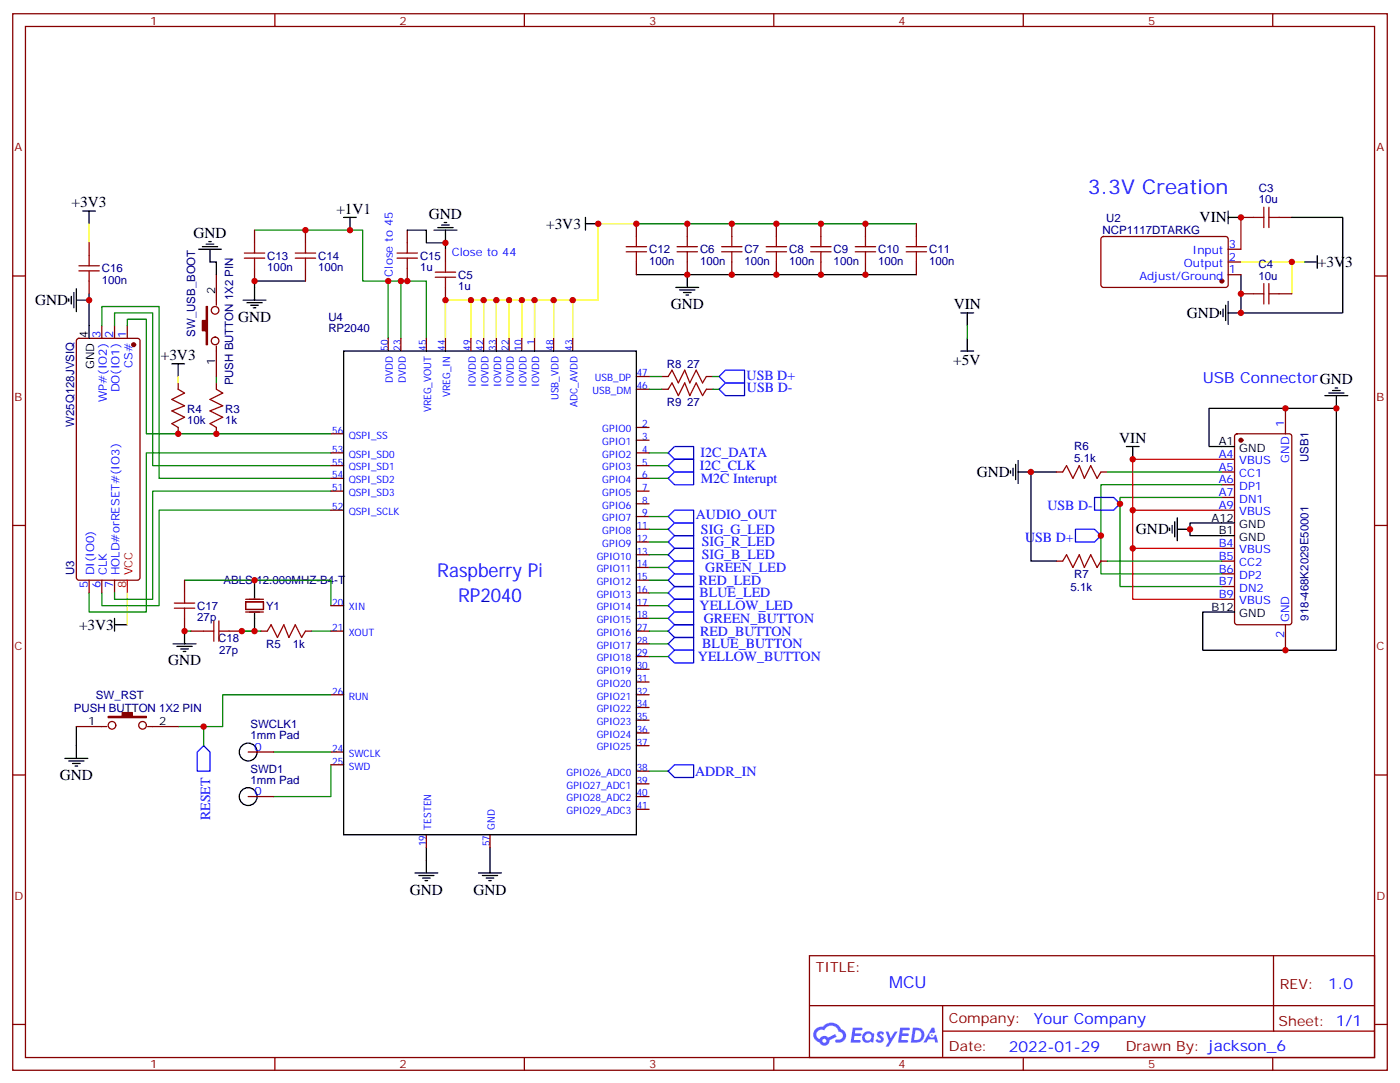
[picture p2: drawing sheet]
<svg xmlns="http://www.w3.org/2000/svg" width="388mm" height="300mm" viewBox="0 0 388 300" stroke-linecap="round" stroke-linejoin="round" font-family="sans-serif">
<g fill="none" stroke="#870000" stroke-width=".35">
<path d="M3.5 3.8h381v292.8h-381zM7.1 7.3h373.9v285.8h-373.9zM76.2 3.8v3.5M145.3 3.8v3.5M214.5 3.8v3.5M283.6 3.8v3.5M352.8 3.8v3.5M3.5 76.5h3.6M381 76.5h3.5M3.5 145.6h3.6M381 145.6h3.5M3.5 214.8h3.6"/>
<path d="M381 214.8h3.5M224.4 264.9h156.6v28.2h-156.6zM224.4 278.7h156.5M261.3 278.7v14.1M353 264.9v20.9M3.5 283.9h3.6M76.2 293.1v3.5M145.3 293.1v3.5M214.5 293.1v3.5M261.3 285.8h119.6M283.6 293.1v3.5M352.8 293.1v3.5"/>
<path d="M381 283.9h3.5"/>
</g>
<g fill="#5487ff">
<path d="M243.4 286a1.22 1.22 0 0 1 1.7 .3l-.4 .6a.47 .47 0 0 0-.4-.4 .47 .47 0 0 0-.5 .2l.1 .1a1.23 1.23 0 0 1 .8 1.9 1.44 1.44 0 0 1-2.1-.3l.5-.5 .8 .4a.29 .29 0 0 0 .3-.2 .29 .29 0 0 0-.3-.4 1.04 1.04 0 0 1-.5-1.7z"/>
<path d="M236.4 284.8h2.3l.3 .2-.1 .5h-1.8l-.1 .9h1.5l.3 .4-.4 .3h-1.6l-.1 1.1 1.7 .1 .2 .3-.2 .3h-2.6z"/>
<path d="M249.5 284.8h2.4l.3 .2-.1 .5h-1.9l-.1 .9h1.5l.4 .4-.4 .3h-1.6l-.2 1.1 1.8 .1 .1 .3-.1 .3h-2.7z"/>
<path d="M258.3 284.8h.7l.3 1.2-.6 .4a.69 .69 0 0 0-1 .2 .69 .69 0 0 0 .4 1 .69 .69 0 0 0 .9-.6l.5-.3 .5 2.2h-.8l-.2-.8h-1.7l-.5 .8h-.9z"/>
<path d="M245.5 285.9h.8l.6 1.8 1.1-1.8h.8l-2.5 4.2h-.8l.9-1.6z"/>
<path d="M253 284.8l-.6 4.1h1.4a2.11 2.11 0 0 0 2.4-2.1 2.11 2.11 0 0 0-2.5-2zM253.8 285.5a1.39 1.39 0 0 1 1.6 1.4 1.39 1.39 0 0 1-1.8 1.3h-.2z"/>
<path d="M239.4 286.4a1.54 1.54 0 0 0-.1 2.2 1.54 1.54 0 0 0 2.1 .1l.6 .2 .3-2.3-.1-.2h-.4a1.49 1.49 0 0 0-2.4 0zM239.6 287.4a.95 .95 0 0 1 1.9 0 .95 .95 0 0 1-1.9 0z"/>
<path d="M226.1 285.2a2.18 2.18 0 0 0 1 3.7 1.44 1.44 0 0 0 1.7 .9 1.44 1.44 0 0 0 1.1-1.5l2-1-.4-.7-1.9 1a1.47 1.47 0 0 0-2.5 .4 1.39 1.39 0 0 1-.6-2 1.39 1.39 0 0 1 2-.4 2.12 2.12 0 0 1 2.1-1.3 2.12 2.12 0 0 1 1.9 1.7 1.14 1.14 0 0 1 1.1 1.4 1.14 1.14 0 0 1-1.6 .7 .43 .43 0 0 0-.6 .4 .43 .43 0 0 0 .5 .5 1.98 1.98 0 0 0 2.5-1.3 1.98 1.98 0 0 0-1.3-2.5 3.1 3.1 0 0 0-5.2-.7l-.9 .1zM228 288.5a.54 .54 0 0 1 1 0 .54 .54 0 0 1-1 0z"/>
<circle cx="258.3" cy="286.9" r=".26"/>
</g>
<g fill="none" stroke="#870000" stroke-width=".35">
<path d="M24.7 67.3v3.5M24.7 77.9v3.5M60 76.1v8.5M70.6 63.8v3.5M70.6 74.4v3.5M84.7 63.8v3.5M84.7 74.4v3.5M112.9 63.8v3.5M112.9 74.4v3.5M123.5 69.1v3.5M123.5 79.7v3.5M176.4 62v3.5"/>
<path d="M176.4 72.6v3.5M190.5 62v3.5M190.5 72.6v3.5M202.8 62v3.5M202.8 72.6v3.5M215.2 62v3.5M215.2 72.6v3.5M227.5 62v3.5M227.5 72.6v3.5M239.9 62v3.5M239.9 72.6v3.5M254 62v3.5"/>
<path d="M254 72.6v3.5M305.4 65.8l.5-.3 34.1 .1 .4 .7v12.9l-.7 .5-34.1-.1-.4-.6v-12.7zM340.4 76.1h3.6M340.4 72.6h3.6M340.4 69.1h3.6M344 60.3h3.5M354.5 60.3h3.6M21.4 94l.5-.2h16.2l.7 .4v65.9l-.5 .6-16.4 .1-.7-.5v-65.8zM28.2 90.2v3.6M31.7 90.2v3.6M35.3 90.2v3.6M60 95.9v8.5"/>
<path d="M107.6 93.8v3.5M111.1 93.8v3.5M118.2 93.8v3.5M123.5 93.8v3.5M130.5 93.8v3.5M134.1 93.8v3.5M137.6 93.8v3.5M141.1 93.8v3.5M144.6 93.8v3.5M148.2 93.8v3.5M153.5 93.8v3.5M158.7 93.8v3.5"/>
<path d="M344 81.4h3.5M354.5 81.4h3.6M49.4 106.1v1.8M49.4 118.5v1.7M60 106.1v1.8M60 118.5v1.7M176.4 104.4h3.5M176.4 107.9h3.5M176.4 118.5h3.5M183.4 104.4h1.8M183.4 107.9h1.8M195.8 104.4h1.8"/>
<path d="M195.8 107.9h1.8M356.3 113.2v7M91.7 136.1h3.5M91.7 132.6h3.5M91.7 120.2h3.5M91.7 129h3.5M91.7 125.5h3.5M176.4 139.6h3.5M176.4 136.1h3.5M176.4 132.6h3.5M176.4 129h3.5M176.4 125.5h3.5"/>
<path d="M176.4 122h3.5M292.8 130.8h1.8M305.2 130.8h1.7M338.7 127.3h3.5M338.7 130.8h3.5M338.7 134.3h3.5M338.7 137.9h3.5M342.4 120.4l.5-.2h14.5l.6 .5 .1 51.7-.5 .7h-14.7l-.7-.4v-51.8zM91.7 141.4h3.5M176.4 143.2h3.5M176.4 157.3h3.5M176.4 153.7h3.5"/>
<path d="M176.4 150.2h3.5M176.4 146.7h3.5M292.8 155.5h1.8M305.2 155.5h1.7M338.7 141.4h3.5M338.7 152h3.5M338.7 155.5h3.5M338.7 159h3.5M24.7 160.8v3.5M28.2 160.8v3.5M31.7 160.8v3.5M51.2 160.8v3.5"/>
<path d="M51.2 171.4v3.5M52.9 174.9h3.5M63.5 174.9h3.5M68.1 166.8h4.9v2.1h-4.9zM68.1 169.6h4.9M68.1 166.1h4.9M72.3 174.9h1.8M84.7 174.9h1.7M91.7 174.9h3.5M91.7 167.9h3.5M176.4 174.9h3.5M176.4 178.4h3.5"/>
<path d="M176.4 167.9h3.5M176.4 171.4h3.5M176.4 164.3h3.5M176.4 160.8h3.5M338.7 166.1h3.5M338.7 162.6h3.5M356.3 173.1v7.1M91.7 192.5h3.5M176.4 199.6h3.5M176.4 196.1h3.5M176.4 192.5h3.5M176.4 189h3.5"/>
<path d="M176.4 185.5h3.5M176.4 182h3.5M21.2 201.4h8.4M40.9 201.4h8.5M68.8 208.4h7M91.7 208.4h3.5M91.7 211.9h3.5M176.4 217.2h3.5M176.4 213.7h3.5M176.4 206.7h3.5M176.4 203.1h3.5M68.8 220.8h7"/>
<path d="M118.2 231.4v3.5M135.8 231.4v3.5M176.4 220.8h3.5M176.4 224.3h3.5"/>
<circle cx="59.6" cy="94.5" r="1.06"/>
<circle cx="59.6" cy="86" r="1.06"/>
<circle cx="31" cy="201" r="1.06"/>
<circle cx="39.5" cy="201" r="1.06"/>
</g>
<g fill="#870000" stroke="#870000" stroke-width=".35">
<path d="M30 198.5h3.9v-1h2.8v1h3.9v.4h-10.6z"/>
<path d="M57.1 84.9h.4v10.6h-.4v-3.8h-1v-2.9h1z"/>
<circle cx="37" cy="95.5" r=".53"/>
<circle cx="344" cy="122" r=".53"/>
<circle cx="338.7" cy="77.9" r=".53"/>
</g>
<g fill="none" stroke="#000" stroke-width=".35">
<path d="M22.9 58.5h3.6M24.7 58.5v3.5M340.4 58.5v3.5M55 69.1h6.4M56.1 68.4h4.2M57.1 67.7h2.2M57.9 67h.7M58.2 69.1v3.5h1.8v3.5M84.7 77.9h-14.1v5.3M95.2 60.3h3.6M97 60.3v3.5M112.9 63.8h5.3v3.5h5.3v1.8"/>
<path d="M120.3 63.8h6.3M121.4 63.1h4.2M122.4 62.4h2.1M123.1 61.7h.7M123.5 63.8v3.5M162.3 62h3.5M162.3 60.3v3.5M176.4 76.1h77.6M187.3 79.7h6.4M190.5 76.1v3.6M340.4 60.3h3.6M358.1 60.3h14.1v26.4h-28.2v-10.6"/>
<path d="M361.6 72.6h3.5M365.1 70.8v3.6M19 82.8v.7M19.8 82.1v2.1M20.5 81.1v4.2M21.2 83.2h3.5M21.2 80v6.4M24.7 81.4v12.4M67.4 83.2h6.3M68.4 83.9h4.3M69.5 84.6h2.1M70.2 85.3h.7"/>
<path d="M95.2 97.3h81.2v134.1h-81.2zM188.4 80.4h4.2M189.4 81.1h2.2M190.1 81.8h.8M266.3 86.7h3.6M266.3 97.3h3.6M268.1 86.7v3.5M268.1 93.8v3.5M338.3 86.4v.7M339 85.7v2.1M339.7 84.6v4.2M340.4 86.7h3.6"/>
<path d="M340.4 83.5v6.4M47.6 100.8h3.6M49.4 100.8v3.6M367.2 109.6h6.4M368.3 108.9h4.2M369.4 108.2h2.1M370.1 107.5h.7M370.4 109.6v3.6M280.1 130.5v.7M280.8 129.8v2.1M281.5 128.7v4.2M282.2 130.8h3.6"/>
<path d="M282.2 127.6v6.4M292.8 130.8h-7v24.7h7M312.2 123.8h3.5M314 123.8v3.5M342.2 123.8h-7.1v-10.6h35.3v67h-37v-10.6h8.8M324.2 146.3v.7M324.9 145.6v2.1M325.6 144.6v4.2M326.3 146.7h3.5M326.3 143.5v6.4M342.2 144.9h-12.4v3.5h12.4M31.7 173.1h3.6"/>
<path d="M31.7 171.4v3.5M48 178.4h6.3M49 179.1h4.3M50.1 179.8h2.1M51.2 174.9v3.5M70.6 160.8v4.9M70.6 170v4.9M50.8 180.6h.7M18 210.2h6.3M19 210.9h4.3M20.1 211.6h2.1M20.8 212.3h.7"/>
<path d="M21.2 201.4v8.8M118.2 234.9v7M135.8 234.9v7M115 241.9h6.4M116.1 242.6h4.2M117.1 243.3h2.1M117.8 244.1h.7M132.6 241.9h6.4M133.7 242.6h4.2M134.8 243.3h2.1M135.5 244.1h.7"/>
<circle cx="68.8" cy="208.4" r="2.47"/>
<circle cx="68.8" cy="220.8" r="2.47"/>
</g>
<path d="M344 60.3v8.8M338.7 127.3h-24.7v14.1M314 152v14.1h24.7M338.7 141.4h-24.7v10.6h24.7M35.3 160.8v3.5" fill="none" stroke="#f00" stroke-width=".35"/>
<g fill="none" stroke="#008700" stroke-width=".35">
<path d="M70.6 63.8h29.9v14.1h7.1M111.1 77.9h-3.5v15.9M176.4 62h77.6M28.2 90.2v-5.3h15.9v47.7h47.6M31.7 90.2v-3.5h10.6v42.3h49.4M35.3 90.2v-1.7h5.3v31.7h51.1M111.1 93.8v-15.9h7.1v15.9M268.1 90.2v3.6M60 104.4v1.7M179.9 104.4h3.5M179.9 107.9h3.5M197.6 104.4h1.7"/>
<path d="M197.6 107.9h1.7M91.7 136.1h-49.4v30h-10.6v-1.8M91.7 125.5h-51.1v44.1h-15.9v-5.3M179.9 129h5.3M179.9 125.5h5.3M179.9 132.6h5.3M306.9 130.8h31.8M338.7 137.9h-28.3v24.7h28.3M338.7 134.3h-33.5v24.7h33.5M91.7 141.4h-47.6v26.5h-15.9v-3.6M179.9 153.7h5.3M179.9 150.2h5.3"/>
<path d="M179.9 146.7h5.3M179.9 157.3h5.3M179.9 143.2h5.3M306.9 155.5h31.8M51.2 160.8h40.5v7.1M51.2 174.9h1.7M67 174.9h5.3M86.4 174.9h5.3M179.9 174.9h5.3M179.9 171.4h5.3M179.9 160.8h5.3M179.9 178.4h5.3"/>
<path d="M179.9 164.3h5.3M179.9 167.9h5.3M91.7 192.5h-30v8.9h-12.3M179.9 182h5.3M56.4 201.4v5.3M75.8 208.4h15.9M91.7 211.9v8.9h-15.9M179.9 213.7h5.3"/>
</g>
<g fill="none" stroke="#a10000" stroke-width=".35">
<path d="M350.3 57.4v5.7M351.7 57.4v5.7M21.9 75.1h5.6M21.9 73.7h5.6M24.7 70.8v2.9M24.7 75.1v2.8M67.7 71.5h5.7M67.7 70.1h5.7M70.6 67.3v2.8M70.6 71.5v2.9M81.8 71.5h5.7M81.8 70.1h5.7"/>
<path d="M84.7 67.3v2.8M84.7 71.5v2.9M110.1 71.5h5.6M110.1 70.1h5.6M112.9 67.3v2.8M112.9 71.5v2.9M120.6 76.8h5.7M120.6 75.4h5.7M123.5 72.6v2.8M123.5 76.8v2.9M173.6 69.8h5.6M173.6 68.4h5.6"/>
<path d="M176.4 65.5v2.9M176.4 69.8v2.8M187.7 69.8h5.6M187.7 68.4h5.6M190.5 65.5v2.9M190.5 69.8v2.8M200 69.8h5.7M200 68.4h5.7M202.8 65.5v2.9M202.8 69.8v2.8M212.4 69.8h5.6M212.4 68.4h5.6"/>
<path d="M215.2 65.5v2.9M215.2 69.8v2.8M224.7 69.8h5.7M224.7 68.4h5.7M227.5 65.5v2.9M227.5 69.8v2.8M237.1 69.8h5.6M237.1 68.4h5.6M239.9 65.5v2.9M239.9 69.8v2.8M251.2 69.8h5.6M251.2 68.4h5.6"/>
<path d="M254 65.5v2.9M254 69.8v2.8M347.5 60.3h2.8M350.3 78.6v5.6M351.7 78.6v5.6M351.7 60.3h2.8M347.5 81.4h2.8M351.7 81.4h2.8M49.4 107.9l1.8 1-3.6 1.8 3.6 1.8-3.6 1.4 3.6 1.7-3.6 1.8 1.8 1.1M60 107.9l1.7 1-3.5 1.8 3.5 1.8-3.5 1.4 3.5 1.7-3.5 1.8 1.8 1.1M185.2 104.4l1.1-1.8 1.7 3.5 1.8-3.5 1.4 3.5 1.8-3.5 1.7 3.5 1.1-1.7M185.2 107.9l1.1-1.8 1.7 3.5 1.8-3.5 1.4 3.5 1.8-3.5 1.7 3.5 1.1-1.7"/>
<path d="M294.6 130.8l1-1.8 1.8 3.6 1.8-3.6 1.4 3.6 1.7-3.6 1.8 3.6 1.1-1.8M294.6 155.5l1-1.8 1.8 3.6 1.8-3.6 1.4 3.6 1.7-3.6 1.8 3.6 1.1-1.8M48.3 167.1h5.7M48.3 168.6h5.7M51.2 164.3v2.8M51.2 168.6v2.8M56.4 174.9h2.9M59.3 172.1v5.6M60.7 174.9h2.8M60.7 172.1v5.6M74.1 174.9l1-1.8 1.8 3.6 1.8-3.6 1.4 3.6 1.7-3.6 1.8 3.6 1.1-1.8"/>
</g>
<g fill="none" stroke="#ff0" stroke-width=".35">
<path d="M24.7 62v5.3M176.4 62h-10.6v21.2h-7.1M344 72.6h14.1M361.6 72.6h-3.5v8.8M123.5 93.8v-10.6h7v10.6M130.5 83.2h3.6v10.6M134.1 83.2h3.5v10.6M137.6 83.2h3.5v10.6M141.1 83.2h3.5v10.6M144.6 83.2h3.6v10.6M148.2 83.2h5.3v10.6M153.5 83.2h5.2v10.6"/>
<path d="M49.4 104.4v1.7M35.3 164.3v8.8"/>
</g>
<g fill="none" stroke="#00f" stroke-width=".35">
<path d="M199.3 104.4l1.8-1.8h5.3v3.5h-5.3zM201.1 106.1h5.3v3.5h-5.3l-1.8-1.7zM185.2 132.6l1.8-1.8h5.3v3.5h-5.3zM185.2 129l1.8-1.7h5.3v3.5h-5.3zM185.2 125.5l1.8-1.7h5.3v3.5h-5.3zM303.4 137.9h5.3l1.7 1.7-1.7 1.8h-5.3zM185.2 153.7l1.8-1.7h5.3v3.5h-5.3zM185.2 146.7l1.8-1.8h5.3v3.5h-5.3zM185.2 150.2l1.8-1.8h5.3v3.6h-5.3zM185.2 157.3l1.8-1.8h5.3v3.5h-5.3zM185.2 143.2l1.8-1.8h5.3v3.5h-5.3zM298.1 146.7h5.3l1.8 1.7-1.8 1.8h-5.3z"/>
<path d="M185.2 174.9l1.8-1.8h5.3v3.6h-5.3zM185.2 171.4l1.8-1.8h5.3v3.5h-5.3zM185.2 164.3l1.8-1.7h5.3v3.5h-5.3zM185.2 167.9l1.8-1.8h5.3v3.5h-5.3zM185.2 160.8l1.8-1.8h5.3v3.6h-5.3zM187 176.7h5.3v3.5h-5.3l-1.8-1.8zM185.2 182l1.8-1.8h5.3v3.5h-5.3zM54.7 208.4l1.7-1.7 1.8 1.7v5.3h-3.5zM185.2 213.7l1.8-1.8h5.3v3.6h-5.3z"/>
</g>
<g fill="#c00">
<circle cx="111.1" cy="77.9" r=".88"/>
<circle cx="112.9" cy="77.9" r=".88"/>
<circle cx="107.6" cy="77.9" r=".88"/>
<circle cx="97" cy="63.8" r=".88"/>
<circle cx="84.7" cy="63.8" r=".88"/>
<circle cx="70.6" cy="77.9" r=".88"/>
<circle cx="123.5" cy="67.3" r=".88"/>
<circle cx="158.8" cy="83.2" r=".88"/>
<circle cx="165.8" cy="62" r=".88"/>
<circle cx="176.4" cy="62" r=".88"/>
<circle cx="239.9" cy="62" r=".88"/>
<circle cx="227.5" cy="62" r=".88"/>
<circle cx="215.2" cy="62" r=".88"/>
<circle cx="202.8" cy="62" r=".88"/>
<circle cx="190.5" cy="62" r=".88"/>
<circle cx="190.5" cy="76.1" r=".88"/>
<circle cx="202.8" cy="76.1" r=".88"/>
<circle cx="227.5" cy="76.1" r=".88"/>
<circle cx="215.2" cy="76.1" r=".88"/>
<circle cx="239.9" cy="76.1" r=".88"/>
<circle cx="153.5" cy="83.2" r=".88"/>
<circle cx="148.2" cy="83.2" r=".88"/>
<circle cx="144.6" cy="83.2" r=".88"/>
<circle cx="141.1" cy="83.2" r=".88"/>
<circle cx="137.6" cy="83.2" r=".88"/>
<circle cx="134.1" cy="83.2" r=".88"/>
<circle cx="130.5" cy="83.2" r=".88"/>
<circle cx="49.4" cy="120.2" r=".88"/>
<circle cx="60" cy="120.2" r=".88"/>
<circle cx="24.7" cy="83.2" r=".88"/>
<circle cx="344" cy="86.7" r=".88"/>
<circle cx="344" cy="60.3" r=".88"/>
<circle cx="358.1" cy="72.6" r=".88"/>
<circle cx="344" cy="81.4" r=".88"/>
<circle cx="329.8" cy="146.7" r=".88"/>
<circle cx="356.3" cy="180.2" r=".88"/>
<circle cx="356.3" cy="113.2" r=".88"/>
<circle cx="370.4" cy="113.2" r=".88"/>
<circle cx="314" cy="152" r=".88"/>
<circle cx="314" cy="141.4" r=".88"/>
<circle cx="310.4" cy="139.6" r=".88"/>
<circle cx="305.2" cy="148.4" r=".88"/>
<circle cx="314" cy="127.3" r=".88"/>
<circle cx="285.8" cy="130.8" r=".88"/>
<circle cx="56.4" cy="201.4" r=".88"/>
<circle cx="51.2" cy="174.9" r=".88"/>
<circle cx="67" cy="174.9" r=".88"/>
<circle cx="70.6" cy="174.9" r=".88"/>
<circle cx="70.6" cy="160.8" r=".88"/>
<circle cx="123.5" cy="83.2" r=".88"/>
</g>
<text font-size="5.6" fill="#00f" x="301.6" y="53.7">3.3V Creation</text>
<g font-size="5.3" fill="#00f">
<text x="121.2" y="159.9">Raspberry Pi</text>
<text x="127" y="167">RP2040</text>
</g>
<text font-size="4.6" fill="#00f" x="246.5" y="273.9">MCU</text>
<g font-size="4.2">
<text x="19.9" y="57.4">+3V3</text>
<text x="93.2" y="59.2">+1V1</text>
<text x="53.6" y="65.9">GND</text>
<text x="118.9" y="60.6">GND</text>
<text x="151.4" y="63.5">+3V3</text>
<text x="332.5" y="61.6">VIN</text>
<text x="365.3" y="74">+3V3</text>
<text x="9.7" y="84.6">GND</text>
<text x="66" y="89.2">GND</text>
<text x="185.9" y="85.8">GND</text>
<text x="264.4" y="85.7">VIN</text>
<text x="329" y="88.1">GND</text>
<text x="44.6" y="99.7">+3V3</text>
<text x="264.2" y="101.2">+5V</text>
<text x="310.2" y="122.7">VIN</text>
<text x="270.8" y="132.2">GND</text>
<text x="314.9" y="148.1">GND</text>
<text x="21.9" y="174.6">+3V3</text>
<text x="46.6" y="184.4">GND</text>
<text x="16.6" y="216.3">GND</text>
<text x="113.6" y="248">GND</text>
<text x="131.2" y="248">GND</text>
</g>
<g font-size="4.2" fill="#00f">
<text x="333.4" y="106.1">USB ConnectorGND</text>
<text x="368.2" y="274.1">1.0</text>
<text x="286.5" y="283.7">Your Company</text>
<text x="279.6" y="291.5">2022-01-29</text>
</g>
<g font-size="3.9" fill="#00f">
<text x="206.9" y="105.2">USB D+</text>
<text x="207" y="108.7">USB D-</text>
<text x="194" y="130.3">I2C_CLK</text>
<text x="194.2" y="126.8">I2C_DATA</text>
<text x="194.2" y="133.8">M2C Interupt</text>
<text x="192.9" y="143.8">AUDIO_OUT</text>
<text x="290.3" y="141.4">USB D-</text>
<text x="194.3" y="147.9">SIG_G_LED</text>
<text x="194.5" y="155">SIG_B_LED</text>
<text x="194.5" y="151.4">SIG_R_LED</text>
<text x="284.1" y="150.2">USB D+</text>
<text x="195.5" y="158.5">GREEN_LED</text>
<text x="193.7" y="162.1">RED_LED</text>
<text x="193.9" y="165.6">BLUE_LED</text>
<text x="193.9" y="169.1">YELLOW_LED</text>
<text x="195.1" y="172.6">GREEN_BUTTON</text>
<text x="194" y="176.1">RED_BUTTON</text>
<text x="194.6" y="179.7">BLUE_BUTTON</text>
<text x="193.5" y="183.2">YELLOW_BUTTON</text>
<text x="192.7" y="215">ADDR_IN</text>
<text x="58.2" y="227.3" transform="rotate(-90 58.2 227.3)">RESET</text>
</g>
<g font-size="3.9" fill="#800">
<text x="226.1" y="269.5">TITLE:</text>
<text x="354.8" y="274.1">REV:</text>
<text x="263" y="283.7">Company:</text>
<text x="354.4" y="284.3">Sheet: 1/1</text>
<text x="263" y="291.3">Date:</text>
<text x="312.1" y="291.4">Drawn By: jackson_6</text>
</g>
<g font-size="3.2" fill="#800">
<text x="41.6" y="6.8">1</text>
<text x="110.8" y="6.8">2</text>
<text x="179.9" y="6.8">3</text>
<text x="249.1" y="6.8">4</text>
<text x="318.2" y="6.8">5</text>
<text x="4.1" y="41.9">A</text>
<text x="381.5" y="41.9">A</text>
<text x="4.1" y="111.1">B</text>
<text x="381.5" y="111.1">B</text>
<text x="4.1" y="180.2">C</text>
<text x="381.5" y="180.2">C</text>
<text x="4.1" y="249.3">D</text>
<text x="381.5" y="249.3">D</text>
<text x="41.6" y="296.1">1</text>
<text x="110.8" y="296.1">2</text>
<text x="179.9" y="296.1">3</text>
<text x="249.1" y="296.1">4</text>
<text x="318.2" y="296.1">5</text>
</g>
<g font-size="3.2" fill="#000080">
<text x="348.9" y="53.2">C3</text>
<text x="348.9" y="56.4">10u</text>
<text x="305.6" y="64.9">NCP1117DTARKG</text>
<text x="306.6" y="61.4">U2</text>
<text x="74.1" y="72">C13</text>
<text x="88.2" y="72">C14</text>
<text x="116.4" y="72">C15</text>
<text x="179.9" y="70.2">C12</text>
<text x="194" y="70.2">C6</text>
<text x="206.4" y="70.2">C7</text>
<text x="218.7" y="70.2">C8</text>
<text x="231.1" y="70.2">C9</text>
<text x="243.4" y="70.2">C10</text>
<text x="257.5" y="70.2">C11</text>
<text x="28.2" y="75.5">C16</text>
<text x="74.1" y="75.2">100n</text>
<text x="88.2" y="75.2">100n</text>
<text x="116.4" y="75.1">1u</text>
<text x="127" y="77.3">C5</text>
<text x="179.9" y="73.4">100n</text>
<text x="194" y="73.4">100n</text>
<text x="206.4" y="73.4">100n</text>
<text x="218.7" y="73.4">100n</text>
<text x="231.1" y="73.4">100n</text>
<text x="243.4" y="73.4">100n</text>
<text x="257.5" y="73.4">100n</text>
<text x="348.8" y="77.5">10u</text>
<text x="348.8" y="74.3">C4</text>
<text x="28.2" y="78.7">100n</text>
<text x="127" y="80.4">1u</text>
<text x="91" y="88.8">U4</text>
<text x="54.1" y="93.3" transform="rotate(-90 54.1 93.3)">SW_USB_BOOT</text>
<text x="91" y="92">RP2040</text>
<text x="184.9" y="102">R8</text>
<text x="190.4" y="102">27</text>
<text x="64.6" y="106.8" transform="rotate(-90 64.6 106.8)">PUSH BUTTON 1X2 PIN</text>
<text x="184.9" y="112.5">R9</text>
<text x="190.4" y="112.5">27</text>
<text x="20.5" y="118.3" transform="rotate(-90 20.5 118.3)">W25Q128JVSIQ</text>
<text x="51.9" y="117.5">10k</text>
<text x="51.9" y="114.3">R4</text>
<text x="62.4" y="117.5">1k</text>
<text x="62.4" y="114.3">R3</text>
<text x="297.8" y="124.8">R6</text>
<text x="297.8" y="128">5.1k</text>
<text x="362.7" y="128.1" transform="rotate(-90 362.7 128.1)">USB1</text>
<text x="20.5" y="159.4" transform="rotate(-90 20.5 159.4)">U3</text>
<text x="61.9" y="161.9">ABLS-12.000MHZ-B4-T</text>
<text x="297.8" y="160.1">R7</text>
<text x="296.7" y="163.7">5.1k</text>
<text x="54.7" y="172.2">27p</text>
<text x="54.7" y="169">C17</text>
<text x="73.7" y="169">Y1</text>
<text x="362.7" y="172" transform="rotate(-90 362.7 172)">918-468K2029E50001</text>
<text x="60.5" y="177.8">C18</text>
<text x="73.7" y="179.6">R5</text>
<text x="81.1" y="179.6">1k</text>
<text x="60.8" y="181.3">27p</text>
<text x="20.5" y="197.2">PUSH BUTTON 1X2 PIN</text>
<text x="26.6" y="193.6">SW_RST</text>
<text x="69.4" y="201.8">SWCLK1</text>
<text x="69.4" y="204.9">1mm Pad</text>
<text x="69.4" y="214.1">SWD1</text>
<text x="69.4" y="217.2">1mm Pad</text>
</g>
<g font-size="3.2" fill="#00f">
<text x="125.2" y="70.8">Close to 44</text>
<text x="330.5" y="70.5">Input</text>
<text x="340.6" y="68.7">3</text>
<text x="108.9" y="76.6" transform="rotate(-90 108.9 76.6)">Close to 45</text>
<text x="315.8" y="77.5">Adjust/Ground</text>
<text x="328.1" y="74">Output</text>
<text x="340.6" y="75.8">1</text>
<text x="340.6" y="72.2">2</text>
<text x="27.9" y="93.6" transform="rotate(-90 27.9 93.6)">3</text>
<text x="31.4" y="93.6" transform="rotate(-90 31.4 93.6)">2</text>
<text x="34.9" y="93.6" transform="rotate(-90 34.9 93.6)">1</text>
<text x="36.7" y="102.1" transform="rotate(-90 36.7 102.1)">CS#</text>
<text x="29.6" y="111.5" transform="rotate(-90 29.6 111.5)">WP#(IO2)</text>
<text x="33.2" y="108.7" transform="rotate(-90 33.2 108.7)">DO(IO1)</text>
<text x="356" y="118.5" transform="rotate(-90 356 118.5)">1</text>
<text x="337.8" y="126.9">A4</text>
<text x="337.8" y="130.5">A5</text>
<text x="343.5" y="128.7">VBUS</text>
<text x="357.4" y="128.2" transform="rotate(-90 357.4 128.2)">GND</text>
<text x="337.8" y="134">A6</text>
<text x="337.8" y="137.5">A7</text>
<text x="343.5" y="132.2">CC1</text>
<text x="343.5" y="135.7">DP1</text>
<text x="337.8" y="141">A9</text>
<text x="343.5" y="139.3">DN1</text>
<text x="343.5" y="142.8">VBUS</text>
<text x="337.8" y="151.6">B4</text>
<text x="337.8" y="155.2">B5</text>
<text x="343.5" y="153.4">VBUS</text>
<text x="26.1" y="159.5" transform="rotate(-90 26.1 159.5)">DI(IO0)</text>
<text x="29.6" y="159.5" transform="rotate(-90 29.6 159.5)">CLK</text>
<text x="33.2" y="159.5" transform="rotate(-90 33.2 159.5)">HOLD#orRESET#(IO3)</text>
<text x="337.8" y="158.7">B6</text>
<text x="343.5" y="156.9">CC2</text>
<text x="343.5" y="160.4">DP2</text>
<text x="24.3" y="163" transform="rotate(-90 24.3 163)">5</text>
<text x="27.9" y="163" transform="rotate(-90 27.9 163)">6</text>
<text x="31.4" y="163" transform="rotate(-90 31.4 163)">7</text>
<text x="337.8" y="162.2">B7</text>
<text x="337.8" y="165.7">B9</text>
<text x="343.5" y="164">DN2</text>
<text x="343.5" y="167.5">VBUS</text>
<text x="357.4" y="172.4" transform="rotate(-90 357.4 172.4)">GND</text>
<text x="356" y="176.9" transform="rotate(-90 356 176.9)">2</text>
<text x="70.6" y="208.1">0</text>
<text x="70.6" y="220.4">0</text>
</g>
<g font-size="3.2">
<text x="59.6" y="81.4" transform="rotate(-90 59.6 81.4)">2</text>
<text x="24.3" y="93.6" transform="rotate(-90 24.3 93.6)">4</text>
<text x="59.6" y="101.1" transform="rotate(-90 59.6 101.1)">1</text>
<text x="26.1" y="102.4" transform="rotate(-90 26.1 102.4)">GND</text>
<text x="337.8" y="123.4">A1</text>
<text x="343.5" y="125.2">GND</text>
<text x="335.8" y="144.6">A12</text>
<text x="337.8" y="148.1">B1</text>
<text x="343.5" y="146.3">GND</text>
<text x="343.5" y="149.9">GND</text>
<text x="335.8" y="169.3">B12</text>
<text x="343.5" y="171">GND</text>
<text x="24.4" y="201">1</text>
<text x="44.1" y="201">2</text>
</g>
<g font-size="3.2" fill="#f00">
<text x="36.7" y="159.5" transform="rotate(-90 36.7 159.5)">VCC</text>
<text x="34.9" y="163" transform="rotate(-90 34.9 163)">8</text>
</g>
<g font-size="2.8" fill="#00f">
<text x="148.1" y="95.7" transform="rotate(-90 148.1 95.7)">1</text>
<text x="107.6" y="97.2" transform="rotate(-90 107.6 97.2)">50</text>
<text x="111.1" y="97.2" transform="rotate(-90 111.1 97.2)">23</text>
<text x="118.1" y="97.2" transform="rotate(-90 118.1 97.2)">45</text>
<text x="123.4" y="97.2" transform="rotate(-90 123.4 97.2)">44</text>
<text x="130.5" y="97.2" transform="rotate(-90 130.5 97.2)">49</text>
<text x="134" y="97.2" transform="rotate(-90 134 97.2)">42</text>
<text x="137.5" y="97.2" transform="rotate(-90 137.5 97.2)">33</text>
<text x="141.1" y="97.2" transform="rotate(-90 141.1 97.2)">22</text>
<text x="144.6" y="97.2" transform="rotate(-90 144.6 97.2)">10</text>
<text x="153.4" y="97.2" transform="rotate(-90 153.4 97.2)">48</text>
<text x="158.7" y="97.2" transform="rotate(-90 158.7 97.2)">43</text>
<text x="108.9" y="106.1" transform="rotate(-90 108.9 106.1)">DVDD</text>
<text x="112.4" y="106.1" transform="rotate(-90 112.4 106.1)">DVDD</text>
<text x="131.9" y="107.3" transform="rotate(-90 131.9 107.3)">IOVDD</text>
<text x="135.4" y="107.3" transform="rotate(-90 135.4 107.3)">IOVDD</text>
<text x="138.9" y="107.3" transform="rotate(-90 138.9 107.3)">IOVDD</text>
<text x="142.4" y="107.3" transform="rotate(-90 142.4 107.3)">IOVDD</text>
<text x="146" y="107.3" transform="rotate(-90 146 107.3)">IOVDD</text>
<text x="149.5" y="107.3" transform="rotate(-90 149.5 107.3)">IOVDD</text>
<text x="164.9" y="105.7">USB_DP</text>
<text x="176.5" y="104.3">47</text>
<text x="176.5" y="107.8">46</text>
<text x="124.8" y="110.1" transform="rotate(-90 124.8 110.1)">VREG_IN</text>
<text x="154.8" y="110.8" transform="rotate(-90 154.8 110.8)">USB_VDD</text>
<text x="160.1" y="112.7" transform="rotate(-90 160.1 112.7)">ADC_AVDD</text>
<text x="164.3" y="109.2">USB_DM</text>
<text x="119.5" y="114.3" transform="rotate(-90 119.5 114.3)">VREG_VOUT</text>
<text x="167" y="119.8">GPIO0</text>
<text x="178" y="118.4">2</text>
<text x="92.1" y="120.2">56</text>
<text x="92.1" y="125.5">53</text>
<text x="96.7" y="121.5">QSPI_SS</text>
<text x="167" y="123.3">GPIO1</text>
<text x="178" y="125.5">4</text>
<text x="178" y="122">3</text>
<text x="92.1" y="129">55</text>
<text x="96.7" y="130.4">QSPI_SD1</text>
<text x="96.7" y="126.8">QSPI_SD0</text>
<text x="167" y="130.4">GPIO3</text>
<text x="167" y="126.8">GPIO2</text>
<text x="178" y="129">5</text>
<text x="92.1" y="132.5">54</text>
<text x="92.1" y="136.1">51</text>
<text x="96.7" y="133.9">QSPI_SD2</text>
<text x="96.7" y="137.4">QSPI_SD3</text>
<text x="167" y="137.4">GPIO5</text>
<text x="167" y="133.9">GPIO4</text>
<text x="178" y="136.1">7</text>
<text x="178" y="132.5">6</text>
<text x="92.1" y="141.4">52</text>
<text x="96.7" y="142.7">QSPI_SCLK</text>
<text x="167" y="141">GPIO6</text>
<text x="178" y="143.1">9</text>
<text x="178" y="139.6">8</text>
<text x="167" y="144.5">GPIO7</text>
<text x="167" y="148">GPIO8</text>
<text x="176.5" y="146.6">11</text>
<text x="165.4" y="155.1">GPIO10</text>
<text x="167" y="151.5">GPIO9</text>
<text x="176.5" y="153.7">13</text>
<text x="176.5" y="150.2">12</text>
<text x="165.4" y="158.6">GPIO11</text>
<text x="176.5" y="160.8">15</text>
<text x="176.5" y="157.2">14</text>
<text x="92.1" y="167.8">20</text>
<text x="165.4" y="165.6">GPIO13</text>
<text x="165.4" y="162.1">GPIO12</text>
<text x="176.5" y="167.8">17</text>
<text x="176.5" y="164.3">16</text>
<text x="96.7" y="169.2">XIN</text>
<text x="165.4" y="172.7">GPIO15</text>
<text x="165.4" y="169.2">GPIO14</text>
<text x="176.5" y="171.3">18</text>
<text x="92.1" y="174.9">21</text>
<text x="96.7" y="176.2">XOUT</text>
<text x="165.4" y="179.8">GPIO17</text>
<text x="165.4" y="176.2">GPIO16</text>
<text x="176.5" y="178.4">28</text>
<text x="176.5" y="174.9">27</text>
<text x="165.4" y="183.3">GPIO18</text>
<text x="176.5" y="185.5">30</text>
<text x="176.5" y="181.9">29</text>
<text x="165.4" y="190.3">GPIO20</text>
<text x="165.4" y="186.8">GPIO19</text>
<text x="176.5" y="189">31</text>
<text x="92.1" y="192.5">26</text>
<text x="96.7" y="193.9">RUN</text>
<text x="165.4" y="197.4">GPIO22</text>
<text x="165.4" y="193.9">GPIO21</text>
<text x="176.5" y="196">34</text>
<text x="176.5" y="192.5">32</text>
<text x="165.4" y="200.9">GPIO23</text>
<text x="176.5" y="203.1">36</text>
<text x="176.5" y="199.6">35</text>
<text x="92.1" y="208.4">24</text>
<text x="96.7" y="209.7">SWCLK</text>
<text x="165.4" y="208">GPIO25</text>
<text x="165.4" y="204.5">GPIO24</text>
<text x="176.5" y="206.6">37</text>
<text x="92.1" y="211.9">25</text>
<text x="96.7" y="213.3">SWD</text>
<text x="157" y="215">GPIO26_ADC0</text>
<text x="176.5" y="213.7">38</text>
<text x="157" y="218.6">GPIO27_ADC1</text>
<text x="176.5" y="220.7">40</text>
<text x="176.5" y="217.2">39</text>
<text x="157" y="225.6">GPIO29_ADC3</text>
<text x="157" y="222.1">GPIO28_ADC2</text>
<text x="176.5" y="224.3">41</text>
<text x="119.5" y="229.9" transform="rotate(-90 119.5 229.9)">TESTEN</text>
<text x="137.1" y="229.9" transform="rotate(-90 137.1 229.9)">GND</text>
<text x="118.1" y="234.5" transform="rotate(-90 118.1 234.5)">19</text>
<text x="135.8" y="234.5" transform="rotate(-90 135.8 234.5)">57</text>
</g>
</svg>
